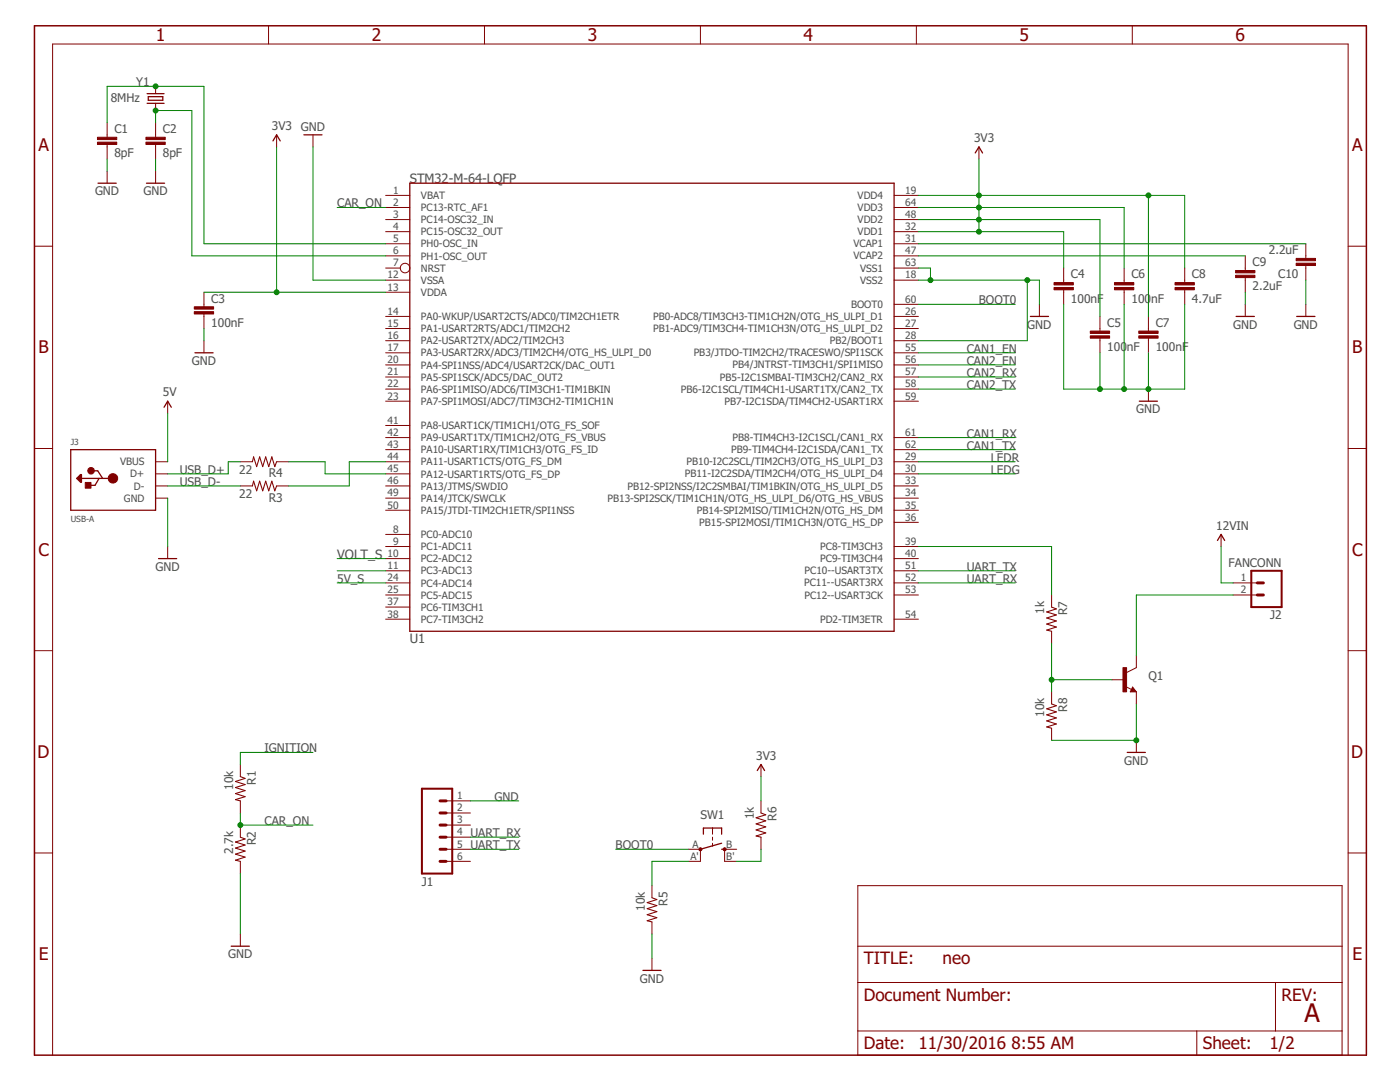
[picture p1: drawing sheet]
<svg xmlns="http://www.w3.org/2000/svg" width="279mm" height="216mm" viewBox="0 0 279 216" stroke-linecap="round" stroke-linejoin="round" font-family="sans-serif">
<g fill="none" stroke="#800000" stroke-width=".25">
<path d="M29.4 18.7h3.3M29.6 19.3h2.9v.7h-2.9zM19.6 36.6h3.6M29.2 36.6h3.7M29.4 20.6h3.3M54.5 28.1l.7-1.2 .7 1.2M60.6 26.9h3.7M81.8 36.6h96.6v89.4h-96.6zM194.6 30.5l.8-1.2 .7 1.2M38.9 70.4h3.6M205.6 63.1h3.7M246.7 63.1h3.6"/>
<path d="M258.8 63.1h3.6M14.1 89.7h17v12.1h-17zM15.5 95.5l.4-.4v.7l-.2-.3M16.1 94.7h.2v1.5h-.2l-.8-.7zM16.1 94.7v1.3M16.3 95.5h6.2M18.5 93.9h1l1 1.6M19.8 95.5l-.8 1.3h-1.2M32.7 81.3l.8-1.2 .7 1.2M227.4 80.1h3.6M31.6 111.5h3.7M243 107.8l.7-1.2 .7 1.2"/>
<path d="M226 137.6l.2 .2h-.4l.2-.5 .5 .6h-.7M151.1 153.8l.8-1.3 .7 1.3M225 150.1h3.6M140.4 166.5v-1.3h3.6v1.3M144 169.5h.6M144 168.3l-4.2 1.2M46.1 188.8h3.7M128.3 193.6h3.6"/>
</g>
<g fill="none" stroke="#800000" stroke-width=".2">
<path d="M31.1 17.2v1.5M53.6 5.1v3.7M96.7 5.1v3.7M139.8 5.1v3.7M182.9 5.1v3.7M226 5.1v3.7M21.4 24.5v2.9M21.4 28.8v2.9M21.4 34.1v2.5M31.1 20.6v1.5M31.1 24.5v2.9M31.1 28.8v2.9"/>
<path d="M31.1 34.1v2.5M55.2 26.9v2.4M62.5 26.9v2.4M77 39h4.8M178.4 39h4.9M195.4 29.3v2.4M6.9 49.1h3.6M40.7 58.3v2.9M77 41.4h4.8M77 43.8h4.8M77 46.2h4.8M77 48.6h4.8"/>
<path d="M77 51.1h4.8M77 53.5h2.9M77 55.9h4.8M77 58.3h4.8M178.4 41.4h4.9M178.4 43.8h4.9M178.4 46.2h4.9M178.4 48.6h4.9M178.4 51.1h4.9M178.4 53.5h4.9M178.4 55.9h4.9M212.3 53.5v2.9"/>
<path d="M212.3 57.8v2.9M224.3 53.5v2.9M224.3 57.8v2.9M236.4 53.5v2.9M236.4 57.8v2.9M248.5 51.1v2.9M248.5 55.4v2.9M260.6 48.6v2.9M260.6 53v2.9M269 49.1h3.7M40.7 62.7v2.9M40.7 68v2.4"/>
<path d="M77 63.1h4.8M77 65.6h4.8M77 68h4.8M77 70.4h4.8M77 72.8h4.8M77 75.2h4.8M77 77.6h4.8M178.4 63.1h4.9M178.4 65.6h4.9M178.4 68h4.9M178.4 70.4h4.9M178.4 72.8h4.9"/>
<path d="M178.4 75.2h4.9M178.4 77.6h4.9M178.4 60.7h4.9M207.4 60.7v2.4M219.5 63.1v2.9M219.5 67.5v2.9M229.2 63.1v2.9M229.2 67.5v2.9M229.2 77.6v2.5M248.5 60.7v2.4M260.6 60.7v2.4M6.9 89.5h3.6"/>
<path d="M31.1 92.1h2.4M31.1 94.6h2.4M31.1 97h2.4M31.1 99.4h2.4M33.5 80.1v2.4M48 92.1h2.4M48 97h2.4M55.2 92.1h2.4M55.2 97h2.4M77 80.1h4.8M77 92.1h4.8M77 94.6h4.8"/>
<path d="M77 97h4.8M77 99.4h4.8M77 84.9h4.8M77 87.3h4.8M77 89.7h4.8M178.4 80.1h4.9M178.4 92.1h4.9M178.4 94.6h4.9M178.4 97h4.9M178.4 99.4h4.9M178.4 87.3h4.9M178.4 89.7h4.9"/>
<path d="M269 89.5h3.7M33.5 109.1v2.4M77 101.8h4.8M77 106.6h4.8M77 109.1h4.8M77 111.5h4.8M77 113.9h4.8M77 116.3h4.8M77 118.7h4.8M178.4 101.8h4.9M178.4 104.2h4.9M178.4 109.1h4.9"/>
<path d="M178.4 111.5h4.9M178.4 113.9h4.9M178.4 116.3h4.9M178.4 118.7h4.9M209.9 118.7v2.4M243.7 106.6v2.5M246.1 116.3h4.8M246.1 118.7h4.8M6.9 129.8h3.6M77 121.1h4.8M77 123.5h4.8M178.4 123.5h4.9"/>
<path d="M209.9 126v2.4M209.9 138v2.5M221.9 135.6h2.4M224.6 137l1.2 .6M226 137.1l.8 .9h-1.2zM226.8 130.8v2.4l-2 1M226.8 138v2.5M269 129.8h3.7M48 152.5v2.5M48 159.8v2.4M89 159.8h4.9M151.9 152.5v2.5"/>
<path d="M151.9 159.8v2.4M209.9 145.3v2.4M226.8 147.7v2.4M6.9 170.2h3.6M48 164.6v2.4M48 171.9v2.4M89 169.5h4.9M89 171.9h4.9M89 162.2h4.9M89 164.6h4.9M89 167h4.9M130.1 176.7v2.4"/>
<path d="M137.4 169.5h2.4v2.4h-2.4M142.2 165.2v1.3M142.2 167v.7M142.2 168.3v.6M147 169.5h-2.4v2.4h2.4M151.9 167v2.5M171.2 176.7h96.6v33.8h-96.6zM269 170.2h3.7M48 186.4v2.4M130.1 184v2.4M130.1 191.2v2.4M171.2 196h96.6"/>
<path d="M171.2 188.8h96.6M254.6 196v9.7M10.5 210.5v-201.7h258.5v201.7M171.2 205.7h96.6M238.8 205.7v4.8"/>
<circle cx="80.8" cy="53.5" r=".95"/>
</g>
<g fill="#800000" stroke="#800000" stroke-width=".2">
<path d="M246.6 54.9h3.8v.5h-3.8z"/>
<path d="M246.6 54h3.8v.4h-3.8z"/>
<path d="M19.5 28.4h3.8v.4h-3.8z"/>
<path d="M19.5 27.4h3.8v.5h-3.8z"/>
<path d="M29.1 28.4h3.9v.4h-3.9z"/>
<path d="M29.1 27.4h3.9v.5h-3.9z"/>
<path d="M210.4 57.4h3.8v.4h-3.8z"/>
<path d="M210.4 56.4h3.8v.5h-3.8z"/>
<path d="M222.4 57.4h3.9v.4h-3.9z"/>
<path d="M222.4 56.4h3.9v.5h-3.9z"/>
<path d="M217.6 67h3.8v.5h-3.8z"/>
<path d="M217.6 66.1h3.8v.4h-3.8z"/>
<path d="M227.3 67h3.8v.5h-3.8z"/>
<path d="M227.3 66.1h3.8v.4h-3.8z"/>
<path d="M234.5 57.4h3.9v.4h-3.9z"/>
<path d="M234.5 56.4h3.9v.5h-3.9z"/>
<path d="M38.8 62.2h3.8v.5h-3.8z"/>
<path d="M38.8 61.2h3.8v.5h-3.8z"/>
<path d="M258.7 51.6h3.8v.4h-3.8z"/>
<path d="M258.7 52.5h3.8v.5h-3.8z"/>
<path d="M17 96.3h1.2v1.1h-1.2z"/>
<path d="M224.1 133.2h.7v4.8h-.7z"/>
</g>
<path d="M50.4 92.1l.2-.9 .6 1.9 .6-1.9 .6 1.9 .6-1.9 .6 1.9 .7-1.9 .5 1.9 .4-1M50.4 97l.2-1 .6 1.9 .6-1.9 .6 1.9 .6-1.9 .6 1.9 .7-1.9 .5 1.9 .4-.9M209.9 121.1l.9 .4-1.9 .6 1.9 .6-1.9 .6 1.9 .6-1.9 .6 1.9 .6-1.9 .6 1 .3M48 155l.9 .3-1.9 .6 1.9 .6-1.9 .6 1.9 .7-1.9 .5 1.9 .7-1.9 .6 1 .2M209.9 140.5l.9 .3-1.9 .6 1.9 .6-1.9 .6 1.9 .7-1.9 .5 1.9 .7-1.9 .6 1 .2M48 167l.9 .4-1.9 .6 1.9 .6-1.9 .6 1.9 .6-1.9 .6 1.9 .6-1.9 .6 1 .3M130.1 179.1l1 .4-1.9 .6 1.9 .6-1.9 .6 1.9 .6-1.9 .6 1.9 .6-1.9 .6 .9 .3M151.9 162.2l.9 .4-1.9 .6 1.9 .6-1.9 .6 1.9 .6-1.9 .6 1.9 .6-1.9 .6 1 .2" fill="none" stroke="#800000" stroke-width=".21"/>
<path d="M249.7 113.9h6.1v7.2h-6.1zM84.2 157.4h6.1v16.9h-6.1z" fill="none" stroke="#800000" stroke-width=".4"/>
<path d="M250.9 118.7h1.2M250.9 116.3h1.2M87.8 159.8h1.2M87.8 164.6h1.2M87.8 162.2h1.2M87.8 169.5h1.2M87.8 167h1.2M87.8 171.9h1.2" fill="none" stroke="#800000" stroke-width=".59"/>
<g fill="#800000" stroke="#800000" stroke-width=".2">
<path d="M139.6 169.2l.2-.1 .2 .1 .1 .3-.1 .2h-.4z" fill-rule="evenodd"/>
<circle cx="22.5" cy="95.5" r=".94"/>
<circle cx="18.2" cy="93.9" r=".66"/>
<circle cx="144.6" cy="169.5" r=".32"/>
</g>
<path d="M6.9 5.1h265.8v205.4h-265.8z" fill="none" stroke="#800000" stroke-width=".3"/>
<g fill="none" stroke="#008000" stroke-width=".2">
<path d="M21.4 24.5v-7.3h19.3v31.4h36.3M21.4 31.7v2.4M31.1 24.5v-2.4h7.2v29h38.7M31.1 31.7v2.4M55.2 29.3v29M62.5 29.3v26.6h14.5M183.3 39h53.1v14.5M195.4 31.7v14.5M229.2 39v24.1M40.7 58.3h36.3M67.3 41.4h9.7M183.3 55.9h24.1v4.8"/>
<path d="M183.3 53.5h2.4v2.4M183.3 46.2h29v7.3M183.3 41.4h41v12.1M183.3 43.8h36.2v19.3M183.3 51.1h65.2M183.3 48.6h77.3M205 55.9v12.1h-21.7M248.5 58.3v2.4M260.6 55.9v4.8M40.7 65.6v2.4M183.3 77.6h19.3M183.3 75.2h19.3"/>
<path d="M183.3 72.8h19.3M183.3 70.4h19.3M183.3 60.7h19.3M212.3 60.7v16.9h24.1v-16.9M219.5 70.4v7.2M224.3 60.7v16.9M229.2 70.4v7.2M33.5 82.5v9.6M33.5 99.4v9.7M33.5 97h14.5M48 92.1h-2.4v2.5h-12.1M57.6 92.1h7.3v2.5h12.1"/>
<path d="M77 92.1h-7.3v4.9h-12.1M183.3 87.3h19.3M183.3 89.7h19.3M183.3 92.1h19.3M183.3 94.6h19.3M67.3 113.9h9.7M67.3 116.3h9.7M67.3 111.5h9.7M183.3 113.9h19.3M183.3 116.3h19.3M183.3 109.1h26.6v9.6M243.7 109.1v7.2h2.4"/>
<path d="M246.1 118.7h-19.3v12.1M209.9 128.4v9.6M209.9 135.6h12M62.5 150.1h-14.5v2.4M93.9 159.8h9.6M151.9 155v4.8M226.8 140.5v7.2h-16.9M48 162.2v2.4h14.5M48 174.3v12.1M93.9 169.5h9.6M93.9 167h9.6M122.9 169.5h14.5"/>
<path d="M137.4 171.9h-7.3v4.8M151.9 169.5v2.4h-4.9M130.1 186.4v4.8"/>
</g>
<g fill="#008000" stroke="#008000" stroke-width=".2">
<circle cx="185.7" cy="55.9" r=".49"/>
<circle cx="205" cy="55.9" r=".49"/>
<circle cx="229.2" cy="77.6" r=".49"/>
<circle cx="224.3" cy="77.6" r=".49"/>
<circle cx="219.5" cy="77.6" r=".49"/>
<circle cx="226.8" cy="147.7" r=".49"/>
<circle cx="55.2" cy="58.3" r=".49"/>
<circle cx="195.4" cy="39" r=".49"/>
<circle cx="195.4" cy="41.4" r=".49"/>
<circle cx="195.4" cy="43.8" r=".49"/>
<circle cx="195.4" cy="46.2" r=".49"/>
<circle cx="229.2" cy="39" r=".49"/>
<circle cx="31.1" cy="17.2" r=".49"/>
<circle cx="31.1" cy="22.1" r=".49"/>
<circle cx="48" cy="164.6" r=".49"/>
<circle cx="209.9" cy="135.6" r=".49"/>
</g>
<text font-size="5.1" fill="#800000" x="260.4" y="204">A</text>
<g font-size="3.5" fill="#800000">
<text x="31.1" y="8.2">1</text>
<text x="74.2" y="8.2">2</text>
<text x="117.3" y="8.2">3</text>
<text x="160.4" y="8.2">4</text>
<text x="203.5" y="8.2">5</text>
<text x="246.6" y="8.2">6</text>
<text x="7.7" y="30.2">A</text>
<text x="269.8" y="30.2">A</text>
<text x="7.7" y="70.5">B</text>
<text x="269.9" y="70.5">B</text>
<text x="7.7" y="110.9">C</text>
<text x="269.8" y="110.9">C</text>
<text x="7.5" y="151.2">D</text>
<text x="269.7" y="151.2">D</text>
<text x="7.7" y="191.6">E</text>
<text x="269.9" y="191.6">E</text>
</g>
<g font-size="3.4" fill="#800000">
<text x="172.4" y="192.4">TITLE:</text>
<text x="188.1" y="192.4">neo</text>
<text x="172.4" y="199.7">Document Number:</text>
<text x="255.8" y="199.7">REV:</text>
<text x="172.4" y="209.3">Date:</text>
<text x="183.3" y="209.3">11/30/2016</text>
<text x="201.9" y="209.3">8:55 AM</text>
<text x="240.1" y="209.3">Sheet:</text>
<text x="253.4" y="209.3">1/2</text>
</g>
<g font-size="2.6" fill="#505050">
<text x="81.8" y="36.6">STM32-M-64-LQFP</text>
<text x="67.3" y="111.5">VOLT_S</text>
<text x="81.8" y="128.4">U1</text>
</g>
<g font-size="2.4" fill="#505050">
<text x="27.2" y="17.2">Y1</text>
<text x="22.1" y="20.4">8MHz</text>
<text x="22.8" y="26.5">C1</text>
<text x="32.5" y="26.5">C2</text>
<text x="54.2" y="25.9">3V3</text>
<text x="60.1" y="26.2">GND</text>
<text x="194.4" y="28.3">3V3</text>
<text x="22.8" y="31.4">8pF</text>
<text x="32.5" y="31.4">8pF</text>
<text x="19" y="39">GND</text>
<text x="28.6" y="39">GND</text>
<text x="67.3" y="41.4">CAR_ON</text>
<text x="250" y="53.1">C9</text>
<text x="253.2" y="50.7">2.2uF</text>
<text x="213.7" y="55.5">C4</text>
<text x="225.8" y="55.5">C6</text>
<text x="237.9" y="55.5">C8</text>
<text x="250" y="57.9">2.2uF</text>
<text x="255.1" y="55.5">C10</text>
<text x="42.2" y="65.2">100nF</text>
<text x="42.2" y="60.4">C3</text>
<text x="195.4" y="60.7">BOOT0</text>
<text x="205" y="65.6">GND</text>
<text x="213.7" y="60.4">100nF</text>
<text x="221" y="65.2">C5</text>
<text x="225.8" y="60.4">100</text>
<text x="229.7" y="60.4">nF</text>
<text x="230.6" y="65.2">C7</text>
<text x="237.9" y="60.4">4.7uF</text>
<text x="246.1" y="65.6">GND</text>
<text x="258.2" y="65.6">GND</text>
<text x="192.9" y="70.4">CAN1_EN</text>
<text x="221" y="70">100</text>
<text x="224.9" y="70">nF</text>
<text x="230.6" y="70">100nF</text>
<text x="38.3" y="72.8">GND</text>
<text x="192.9" y="75.2">CAN2_RX</text>
<text x="192.9" y="77.6">CAN2_TX</text>
<text x="192.9" y="72.8">CAN2_EN</text>
<text x="32.5" y="79.1">5V</text>
<text x="226.8" y="82.5">GND</text>
<text x="192.9" y="87.3">CAN1_RX</text>
<text x="192.9" y="89.7">CAN1_TX</text>
<text x="35.9" y="94.6">USB_D+</text>
<text x="47.7" y="94.6">22</text>
<text x="53.6" y="95.3">R4</text>
<text x="197.8" y="92.1">LEDR</text>
<text x="197.8" y="94.6">LEDG</text>
<text x="35.9" y="97">USB_D-</text>
<text x="47.7" y="99.4">22</text>
<text x="53.6" y="100.1">R3</text>
<text x="242.7" y="105.7">12VIN</text>
<text x="31" y="113.9">GND</text>
<text x="192.9" y="113.9">UART_TX</text>
<text x="245.2" y="113.2">FANCONN</text>
<text x="67.3" y="116.3">5V_S</text>
<text x="192.9" y="116.3">UART_RX</text>
<text x="208.4" y="122.4" transform="rotate(-90 208.4 122.4)">1k</text>
<text x="213" y="122.7" transform="rotate(-90 213 122.7)">R7</text>
<text x="253.5" y="123.6">J2</text>
<text x="229.2" y="135.6">Q1</text>
<text x="208.4" y="143.1" transform="rotate(-90 208.4 143.1)">10k</text>
<text x="213" y="142.1" transform="rotate(-90 213 142.1)">R8</text>
<text x="52.8" y="150.1">IGNITION</text>
<text x="150.9" y="151.6">3V3</text>
<text x="224.4" y="152.6">GND</text>
<text x="46.5" y="157.6" transform="rotate(-90 46.5 157.6)">10k</text>
<text x="51.1" y="156.6" transform="rotate(-90 51.1 156.6)">R1</text>
<text x="98.7" y="159.8">GND</text>
<text x="52.8" y="164.6">CAR_ON</text>
<text x="93.9" y="167">UART_RX</text>
<text x="139.8" y="163.4">SW1</text>
<text x="150.4" y="163.5" transform="rotate(-90 150.4 163.5)">1k</text>
<text x="155" y="163.8" transform="rotate(-90 155 163.8)">R6</text>
<text x="46.5" y="170.4" transform="rotate(-90 46.5 170.4)">2.7k</text>
<text x="51.1" y="168.6" transform="rotate(-90 51.1 168.6)">R2</text>
<text x="93.9" y="169.5">UART_TX</text>
<text x="122.9" y="169.5">BOOT0</text>
<text x="84.2" y="176.7">J1</text>
<text x="128.7" y="181.7" transform="rotate(-90 128.7 181.7)">10k</text>
<text x="133.2" y="180.7" transform="rotate(-90 133.2 180.7)">R5</text>
<text x="45.5" y="191.2">GND</text>
<text x="127.7" y="196">GND</text>
</g>
<g font-size="2" fill="#505050">
<text x="78.5" y="38.6">1</text>
<text x="78.5" y="41.1">2</text>
<text x="84" y="39.7">VBAT</text>
<text x="171.2" y="39.7">VDD4</text>
<text x="180.7" y="41.1">64</text>
<text x="180.7" y="38.6">19</text>
<text x="78.5" y="43.5">3</text>
<text x="78.5" y="45.9">4</text>
<text x="84" y="42.1">PC13-RTC_AF1</text>
<text x="84" y="44.5">PC14-OSC32_IN</text>
<text x="84" y="47">PC15-OSC32_OUT</text>
<text x="171.2" y="46.9">VDD1</text>
<text x="171.2" y="44.5">VDD2</text>
<text x="171.2" y="42.1">VDD3</text>
<text x="180.7" y="45.9">32</text>
<text x="180.7" y="43.5">48</text>
<text x="78.5" y="48.3">5</text>
<text x="78.5" y="50.7">6</text>
<text x="78.5" y="53.1">7</text>
<text x="84" y="49.4">PH0-OSC_IN</text>
<text x="84" y="51.8">PH1-OSC_OUT</text>
<text x="170.3" y="49.4">VCAP1</text>
<text x="170.3" y="51.8">VCAP2</text>
<text x="180.7" y="48.3">31</text>
<text x="180.7" y="50.7">47</text>
<text x="180.7" y="53.1">63</text>
<text x="77.4" y="55.6">12</text>
<text x="77.4" y="58">13</text>
<text x="84" y="54.2">NRST</text>
<text x="84" y="56.6">VSSA</text>
<text x="84" y="59">VDDA</text>
<text x="171.7" y="54.2">VSS1</text>
<text x="171.7" y="56.6">VSS2</text>
<text x="180.7" y="55.6">18</text>
<text x="77.4" y="62.8">14</text>
<text x="77.4" y="65.2">15</text>
<text x="84" y="63.9">PA0-WKUP/USART2CTS/ADC0/TIM2CH1ETR</text>
<text x="130.3" y="63.9">PB0-ADC8/TIM3CH3-TIM1CH2N/OTG_HS_ULPI_D1</text>
<text x="169.8" y="61.4">BOOT0</text>
<text x="180.7" y="62.8">26</text>
<text x="180.7" y="65.2">27</text>
<text x="180.7" y="60.4">60</text>
<text x="77.4" y="67.6">16</text>
<text x="77.4" y="70.1">17</text>
<text x="84" y="66.3">PA1-USART2RTS/ADC1/TIM2CH2</text>
<text x="84" y="68.7">PA2-USART2TX/ADC2/TIM2CH3</text>
<text x="84" y="71.1">PA3-USART2RX/ADC3/TIM2CH4/OTG_HS_ULPI_D0</text>
<text x="130.3" y="66.3">PB1-ADC9/TIM3CH4-TIM1CH3N/OTG_HS_ULPI_D2</text>
<text x="138.4" y="71.1">PB3/JTDO-TIM2CH2/TRACESWO/SPI1SCK</text>
<text x="165.6" y="68.7">PB2/BOOT1</text>
<text x="180.7" y="67.6">28</text>
<text x="180.7" y="70.1">55</text>
<text x="77.4" y="72.5">20</text>
<text x="77.4" y="74.9">21</text>
<text x="77.4" y="77.3">22</text>
<text x="84" y="73.5">PA4-SPI1NSS/ADC4/USART2CK/DAC_OUT1</text>
<text x="84" y="76">PA5-SPI1SCK/ADC5/DAC_OUT2</text>
<text x="143.7" y="75.9">PB5-I2C1SMBAI-TIM3CH2/CAN2_RX</text>
<text x="146.2" y="73.5">PB4/JNTRST-TIM3CH1/SPI1MISO</text>
<text x="180.7" y="72.5">56</text>
<text x="180.7" y="74.9">57</text>
<text x="180.7" y="77.3">58</text>
<text x="77.4" y="79.7">23</text>
<text x="84" y="78.4">PA6-SPI1MISO/ADC6/TIM3CH1-TIM1BKIN</text>
<text x="84" y="80.8">PA7-SPI1MOSI/ADC7/TIM3CH2-TIM1CH1N</text>
<text x="135.9" y="78.4">PB6-I2C1SCL/TIM4CH1-USART1TX/CAN2_TX</text>
<text x="144.6" y="80.8">PB7-I2C1SDA/TIM4CH2-USART1RX</text>
<text x="180.7" y="79.7">59</text>
<text x="77.4" y="84.6">41</text>
<text x="77.4" y="87">42</text>
<text x="77.4" y="89.4">43</text>
<text x="84" y="85.6">PA8-USART1CK/TIM1CH1/OTG_FS_SOF</text>
<text x="84" y="88">PA9-USART1TX/TIM1CH2/OTG_FS_VBUS</text>
<text x="146.2" y="88">PB8-TIM4CH3-I2C1SCL/CAN1_RX</text>
<text x="180.7" y="87">61</text>
<text x="180.7" y="89.4">62</text>
<text x="24" y="92.9">VBUS</text>
<text x="26" y="95.3">D+</text>
<text x="77.4" y="91.8">44</text>
<text x="77.4" y="94.2">45</text>
<text x="84" y="90.4">PA10-USART1RX/TIM1CH3/OTG_FS_ID</text>
<text x="84" y="92.9">PA11-USART1CTS/OTG_FS_DM</text>
<text x="84" y="95.3">PA12-USART1RTS/OTG_FS_DP</text>
<text x="136.7" y="95.3">PB11-I2C2SDA/TIM2CH4/OTG_HS_ULPI_D4</text>
<text x="137" y="92.9">PB10-I2C2SCL/TIM2CH3/OTG_HS_ULPI_D3</text>
<text x="145.9" y="90.4">PB9-TIM4CH4-I2C1SDA/CAN1_TX</text>
<text x="180.7" y="91.8">29</text>
<text x="180.7" y="94.2">30</text>
<text x="24.7" y="100.1">GND</text>
<text x="26.7" y="97.7">D-</text>
<text x="77.4" y="96.6">46</text>
<text x="77.4" y="99.1">49</text>
<text x="77.4" y="101.5">50</text>
<text x="84" y="97.7">PA13/JTMS/SWDIO</text>
<text x="84" y="100.1">PA14/JTCK/SWCLK</text>
<text x="121.3" y="100.1">PB13-SPI2SCK/TIM1CH1N/OTG_HS_ULPI_D6/OTG_HS_VBUS</text>
<text x="125.2" y="97.7">PB12-SPI2NSS/I2C2SMBAI/TIM1BKIN/OTG_HS_ULPI_D5</text>
<text x="180.7" y="96.6">33</text>
<text x="180.7" y="99.1">34</text>
<text x="180.7" y="101.5">35</text>
<text x="78.5" y="106.3">8</text>
<text x="84" y="102.5">PA15/JTDI-TIM2CH1ETR/SPI1NSS</text>
<text x="84" y="107.4">PC0-ADC10</text>
<text x="139.1" y="102.5">PB14-SPI2MISO/TIM1CH2N/OTG_HS_DM</text>
<text x="139.5" y="104.9">PB15-SPI2MOSI/TIM1CH3N/OTG_HS_DP</text>
<text x="180.7" y="103.9">36</text>
<text x="77.4" y="111.1">10</text>
<text x="77.4" y="113.6">11</text>
<text x="78.5" y="108.7">9</text>
<text x="84" y="109.8">PC1-ADC11</text>
<text x="84" y="112.2">PC2-ADC12</text>
<text x="163.7" y="109.8">PC8-TIM3CH3</text>
<text x="163.7" y="112.2">PC9-TIM3CH4</text>
<text x="180.7" y="108.7">39</text>
<text x="180.7" y="111.1">40</text>
<text x="180.7" y="113.6">51</text>
<text x="77.4" y="116">24</text>
<text x="77.4" y="118.4">25</text>
<text x="84" y="114.6">PC3-ADC13</text>
<text x="84" y="117">PC4-ADC14</text>
<text x="84" y="119.4">PC5-ADC15</text>
<text x="160.5" y="117">PC11--USART3RX</text>
<text x="160.5" y="119.4">PC12--USART3CK</text>
<text x="160.6" y="114.6">PC10--USART3TX</text>
<text x="180.7" y="116">52</text>
<text x="180.7" y="118.4">53</text>
<text x="247.6" y="116">1</text>
<text x="247.6" y="118.4">2</text>
<text x="77.4" y="120.8">37</text>
<text x="77.4" y="123.2">38</text>
<text x="84" y="121.9">PC6-TIM3CH1</text>
<text x="84" y="124.3">PC7-TIM3CH2</text>
<text x="163.7" y="124.3">PD2-TIM3ETR</text>
<text x="180.7" y="123.2">54</text>
<text x="91.3" y="159.5">1</text>
<text x="91.3" y="161.9">2</text>
<text x="91.3" y="164.3">3</text>
<text x="91.3" y="166.7">4</text>
<text x="91.3" y="169.1">5</text>
<text x="91.3" y="171.5">6</text>
<text x="137.8" y="171.5">A'</text>
<text x="138.2" y="169.1">A</text>
<text x="145" y="169.1">B</text>
<text x="145" y="171.5">B'</text>
</g>
<g font-size="1.7" fill="#505050">
<text x="14.1" y="88.8">J3</text>
<text x="14.1" y="104.2">USB-A</text>
</g>
</svg>
